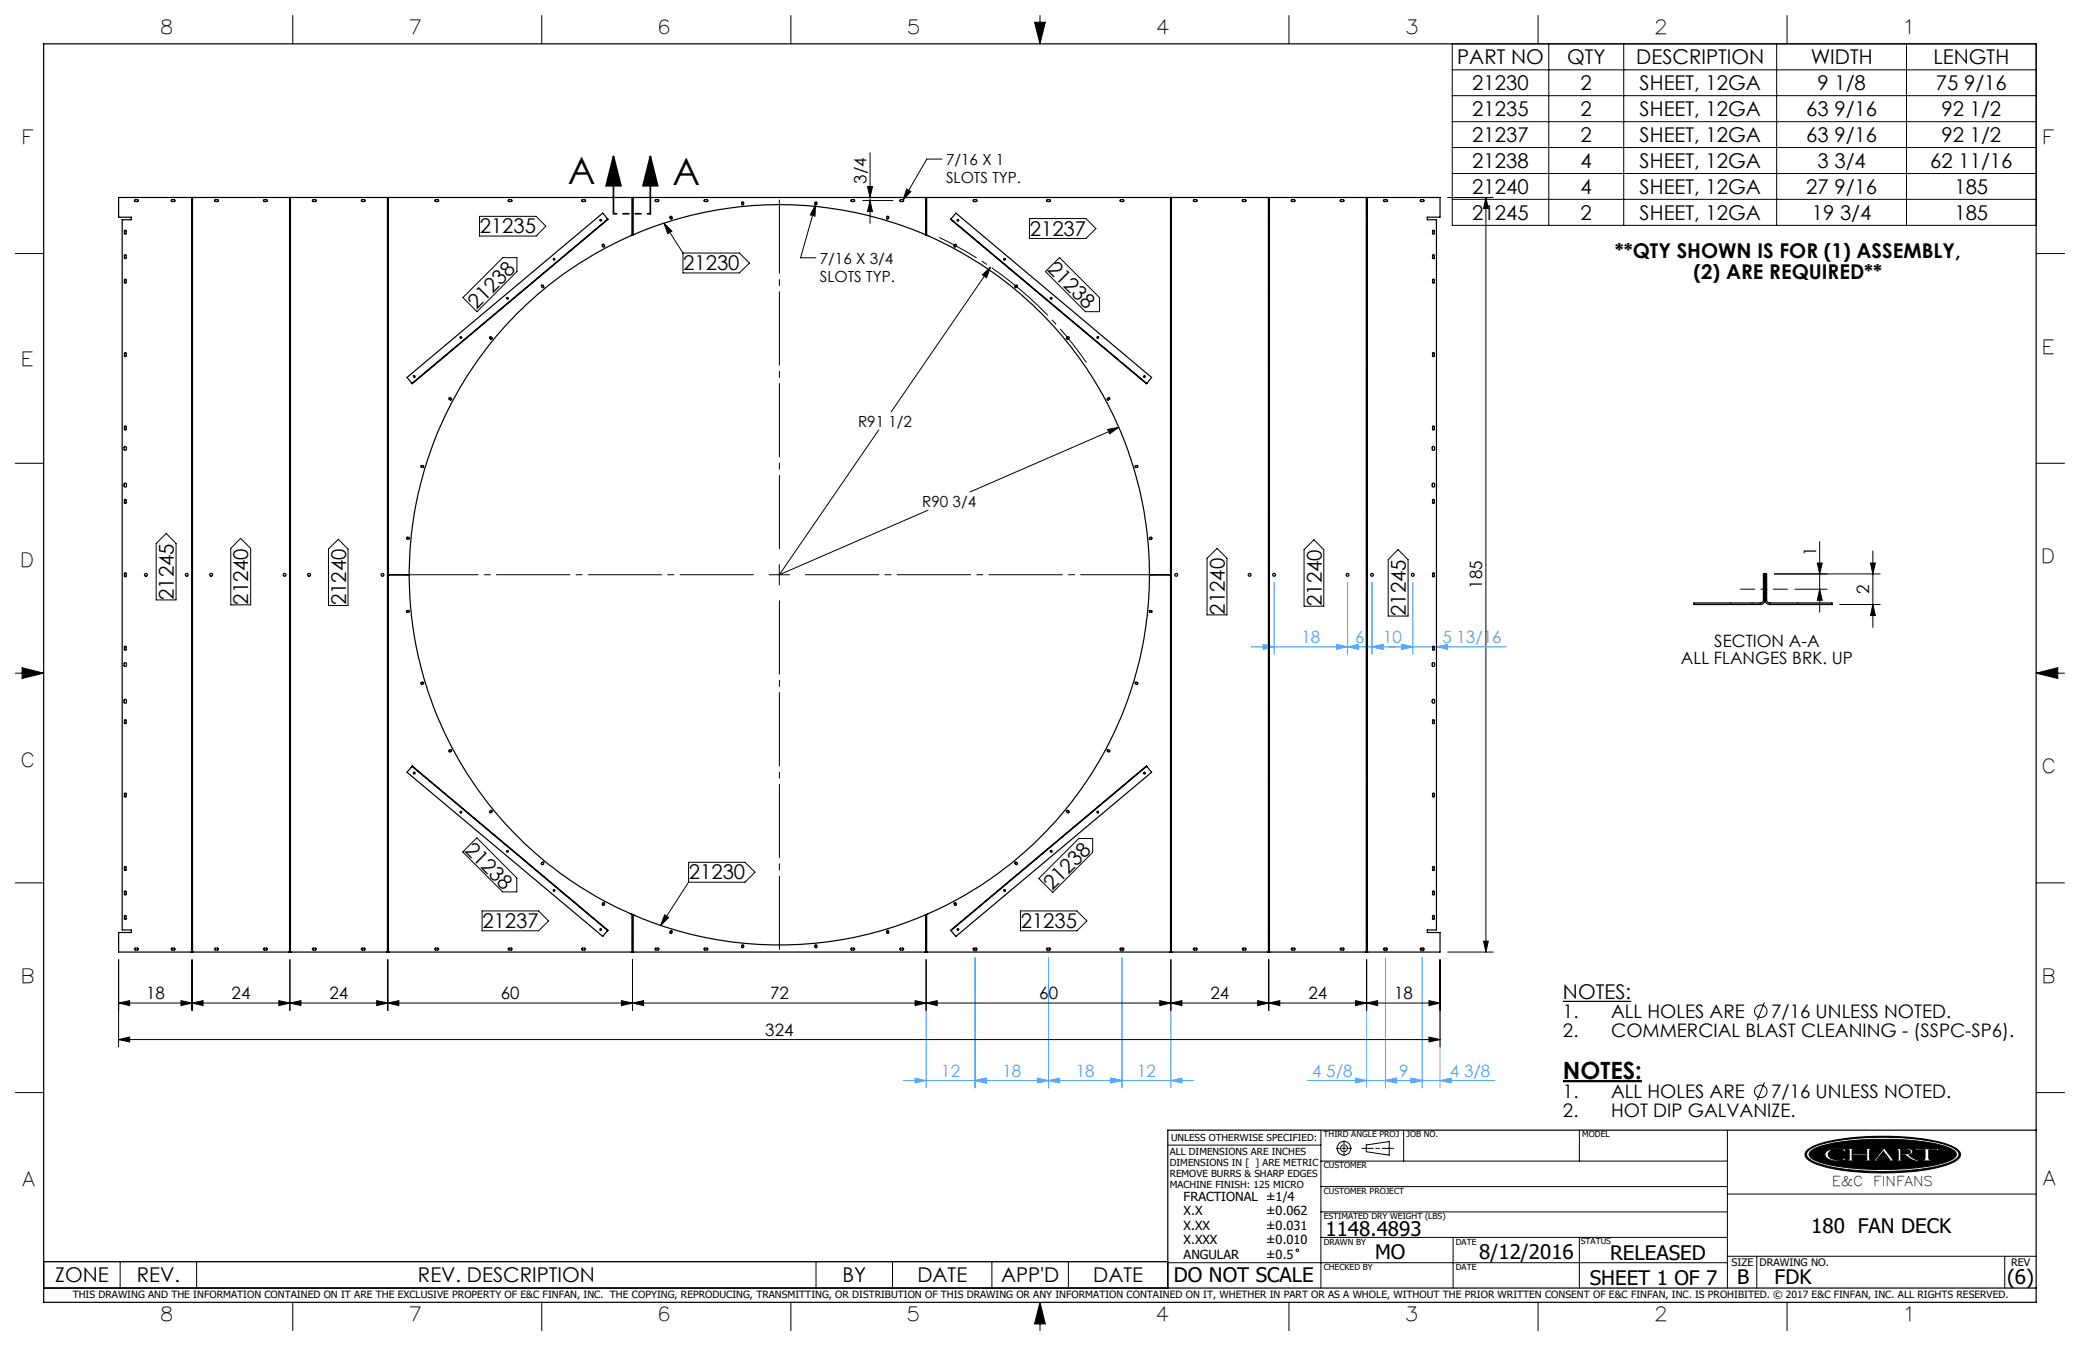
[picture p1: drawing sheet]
<svg xmlns="http://www.w3.org/2000/svg" width="432mm" height="279mm" viewBox="0 0 432 279" stroke-linecap="round" stroke-linejoin="round" font-family="sans-serif">
<g fill="none" stroke="#000" stroke-width=".21">
<path d="M60.8 3.2v5.9M112.5 3.2v5.9M164.2 3.2v5.9M214.8 4.6h2.2l-1.1 4.5zM215.9 3.2v5.9M267.6 3.2v5.9M301.5 9.1h121.2v37.7h-121.2zM301.5 14.5h121.2M301.5 19.9h121.2M319.3 3.2v5.9M321.5 9.1v37.7M337.1 9.1v37.7"/>
<path d="M368.8 9.1v37.7M371 3.2v5.9M395.8 9.1v37.7M180.1 38.7h1l-.5 2.3zM180.6 31.7v14.7M188.2 39.2l.9 .6-1.6 1.7zM195.6 33h-3.2l-4.9 8.5M301.5 25.3h121.2M301.5 30.6h121.2M301.5 36h121.2M3.2 52.6h5.9M99.6 44.9h11.7l2 2.1-2 2h-11.7z"/>
<path d="M137.8 46.3l4 6.2M137.8 46.3l1.7 1.7-.9 .5zM141.8 52.5h11.7l2.1 2.1-2.1 2.1h-11.7zM169.3 42.5l-3.1 11h3.2M169.3 42.5l-.1 2.4-1-.3zM179.1 41.6h6.2M180.6 41.6l.5 2.3h-1zM203.9 57l1.7-1.5-.8 2.1zM205.6 55.5l-20.6 30M213.7 45.4h11.7l2.1 2-2.1 2.1h-11.7zM217 56.4l3-2.9 8.2 8.3v2.9h-2.9zM300.5 41h9.5"/>
<path d="M301.5 41.4h121.2M308.5 41l.5 2.3h-1zM308.5 41v156.6M422.7 52.6h5.9M96.1 61.8l8.3-8.3h2.9v2.9l-8.3 8.3zM3.2 96.2h5.9M182.4 89.3l-20.6 30 30.9-13.4M229.9 89.1l2.4-.4-1.9 1.4zM232.3 88.7l-30.9 13.4M422.7 96.2h5.9M34.5 110.7l2 2.1v11.7h-4.1v-11.7zM50 111.8l2 2v11.8h-4.1v-11.8z"/>
<path d="M70.2 111.9l2 2.1v11.7h-4v-11.7zM159.7 119.3h4.2M161.8 117.2v4.2M250.6 115.9l2.1-2.1 2 2.1v11.7h-4.1zM270.7 114.1l2.1-2.1 2 2.1v11.7h-4.1zM290.2 114.1l2.1 2.1v11.7h-4.1v-11.7zM368.3 119.1h22M377.3 116.9h1l-.5 2.2zM377.8 112.4v14.7M388.3 116.9h1l-.5 2.2zM388.8 114.4v15.8M3.2 139.7h5.9"/>
<path d="M4.6 138.6l4.5 1.1-4.5 1.1zM372.6 122.3h6.7M377.8 122.3l.5 2.3h-1zM381.9 125.5h8.4M388.8 125.5l.5 2.3h-1zM422.7 139.7h5.9M422.7 139.7l4.5-1.1v2.2zM96.1 176.8l2.9-2.9 8.3 8.3v2.9h-2.9zM142.9 179h11.8l2 2-2 2.1h-11.8zM223.9 174.1h2.9v2.8l-8.3 8.3-2.8-2.8zM3.2 183.3h5.9M24.6 199.2v18.1"/>
<path d="M39.9 199.2v10.6M60.2 199.2v10.6M80.5 199.2v10.6M100.1 189.1h11.7l2.1 2.1-2.1 2h-11.7zM131.3 199.2v10.6M138 189.9l.8 .6-1.6 1.6zM142.9 183.1l-5.7 9M192.3 199.2v10.6M211.8 189.1h11.8l2 2.1-2 2h-11.8zM243.1 199.2v10.6M263.4 199.2v10.6M283.7 199.2v10.6"/>
<path d="M298.9 199.2v18.1M300.5 197.6h9.5M308 195.4h1l-.5 2.2zM422.7 183.3h5.9M24.6 215.8l2.3-.5v1zM24.6 215.8h274.3M24.6 208.2l2.3-.5v1zM24.6 208.2h274.3M37.6 207.7l2.3 .5-2.3 .5zM39.9 208.2l2.3-.5v1zM57.9 207.7l2.3 .5-2.3 .5zM60.2 208.2l2.3-.5v1z"/>
<path d="M78.2 207.7l2.3 .5-2.3 .5zM80.5 208.2l2.3-.5v1zM129 207.7l2.3 .5-2.3 .5zM131.3 208.2l2.3-.5v1zM190 207.7l2.3 .5-2.3 .5zM192.3 208.2l2.3-.5v1zM240.8 207.7l2.3 .5-2.3 .5zM243.1 208.2l2.3-.5v1zM261.1 207.7l2.3 .5-2.3 .5zM263.4 208.2l2.3-.5v1zM281.4 207.7l2.3 .5-2.3 .5zM283.7 208.2l2.3-.5v1z"/>
<path d="M296.7 207.7l2.2 .5-2.2 .5zM296.7 215.3l2.2 .5-2.2 .5zM366.3 208.1l-1.5 3.7M3.2 226.8h5.9M242.4 237.7h31.8M274.2 234.6v32.8M277.4 238.4h.7M278.6 238.4h.8M279 236.8v.7M279 238v.8M279 239.3v.6M279.9 238.4h.7"/>
<path d="M282.7 238.4h2.4M283.6 237.7l4.8-.7v2.8l-4.8-.7zM285.6 238.4h.8M286.9 238.4h2.4M291.4 234.6v6.4M327.9 234.6v6.4M358.6 234.6v32.8M366.3 224.7l-1.5 3.7M375.3 238.7a16.2 16.2 0 0 1 7.4-2.3 55.4 55.4 0 0 1 21.3 1.1l1.4 .6a1.73 1.73 0 0 1 1.5 2 7.1 7.1 0 0 1-4.3 2.2 56 56 0 0 1-24.6-.3 5 5 0 0 1-3.2-2l-.1-.1a1.17 1.17 0 0 1 .6-1.2zM375.4 238.9a12.8 12.8 0 0 1 6.4-2.2 59.4 59.4 0 0 1 21.7 .8 4.5 4.5 0 0 1 3.1 1.9 1.7 1.7 0 0 1-1.3 1.7 34.9 34.9 0 0 1-12.8 2l-2.2 .1a39.2 39.2 0 0 1-13.6-2l-.7-.3a1.2 1.2 0 0 1-.6-2zM375.8 239a15.4 15.4 0 0 1 7.6-2.1l3.6-.3 3.3-.1a44.5 44.5 0 0 1 14.2 1.7l.8 .4a1.03 1.03 0 0 1 .8 1 1.03 1.03 0 0 1-.8 1 25.5 25.5 0 0 1-9.5 2l-7.7 .1a33.6 33.6 0 0 1-11.3-1.9l-.8-.5a.79 .79 0 0 1-.2-1.3zM379 239.1a5 5 0 0 1 3.5-.6h.7v.2l-.2 .4-.6-.4a3.1 3.1 0 0 0-2.7 .4l-.2 .5 .2 .5a3.1 3.1 0 0 0 2.8 .5l.4-.3h.3l-.2 .5-.7 .1a3.6 3.6 0 0 1-3.3-.8l-.2-.6z"/>
<path d="M383.5 238.4h1.6v.2l-.6 .1v.8h3v-.8l-.5-.1v-.2h1.5v.2l-.3 .1-.1 .4 .1 1.5v.1l.3 .1v.2h-1.5v-.2h.4l.1-.2v-.8h-3v.8l.6 .2v.2h-1.6v-.2l.3-.1 .1-.1v-1.5v-.4l-.4-.1zM391 239l.6 .9h-1.3zM391 238.4h.3l1.7 2.3 .5 .1v.2h-1.6v-.2l.4-.1-.5-.6h-1.7l-.5 .7h.6v.2h-1.5v-.2l.5-.1zM393.6 238.4h2.3l.9 .2 .3 .4-.2 .5-.7 .2 1.2 .9 1.1 .2v.2a4.2 4.2 0 0 1-2.9-1.1l-1-.1v.9l.6 .1v.2h-1.6v-.2h.3l.2-.2v-1.8l-.5-.2zM394.6 238.6l1.8 .2 .2 .3-.2 .3-1.8 .1zM397.9 238.3l1 .2 3.7-.1-.3 .5h-.2l-.1-.2h-1.6l.1 1.9 .6 .2v.2h-2.2v-.2l.7-.2v-1.8l-1.6-.1-.2 .2h-.3zM402.1 238.9h.1M422.7 226.8h5.9M274.2 256.9h84.4M274.2 251.6h84.4M274.2 246.3h84.4M274.2 241h84.4"/>
<path d="M301.7 256.9v10.5M327.9 256.9v10.5M358.6 247.9h64.1M9.1 261.9h233.3v5.5h-233.3zM24.9 261.9v5.5M40.8 261.9v5.5M60.8 270.3v5.9M112.5 270.3v5.9M164.2 270.3v5.9M169.4 261.9v5.5M185.3 261.9v5.5M205.9 261.9v5.5"/>
<path d="M215.9 270.3v5.9M215.9 270.3l1.1 4.5h-2.2zM221.8 261.9v5.5M242.4 262.1h116.2M267.6 270.3v5.9M319.3 270.3v5.9M358.6 260.8h64.1M364.7 260.8v6.6M371 270.3v5.9M416.2 260.8v6.6"/>
<circle cx="365.5" cy="209.9" r="1.29"/>
<circle cx="279" cy="238.4" r=".71"/>
<circle cx="279" cy="238.4" r="1.41"/>
<circle cx="365.5" cy="226.6" r="1.29"/>
<circle cx="269.3" cy="259.5" r=".25"/>
</g>
<path d="M9.1 9.1h413.6v261.2h-413.6zM422.7 234.6h-180.3v32.8M9.1 267.4h413.6" fill="none" stroke="#000" stroke-width=".25"/>
<g fill="#000">
<path d="M383.5 238.4v.2h.3l.1 .2v1.8l-.1 .1-.3 .1v.2h1.6v-.2l-.6-.2v-.8h3v.9l-.5 .1v.2h1.5v-.2l-.3-.1-.1-.2v-1.6l.1-.3h.3v-.2h-1.5v.2l.5 .1v.8h-3v-.8l.6-.1v-.2zM391 238.4l-1.8 2.3-.5 .1v.2h1.5v-.2h-.6l.5-.7h1.7l.5 .6-.4 .1v.2h1.6v-.2l-.5-.1-1.7-2.3zM393.6 238.4v.2l.5 .2v1.8l-.2 .2h-.3v.2h1.6v-.2l-.6-.1v-.9l1.1 .1a3.2 3.2 0 0 0 2.8 1.1v-.2a3.4 3.4 0 0 1-2.3-1.1 .68 .68 0 0 0 .8-.2 .68 .68 0 0 0 0-.8l-.7-.3zM397.9 238.3l-.4 .6h.3l.2-.2 1.6 .1v1.8l-.2 .2h-.5v.2h2.2v-.2h-.5l-.2-.3v-1.7l1.6-.1 .1 .2h.2l.3-.5-4 .1zM375.8 239a14 14 0 0 1 6.9-2l6.1-.5h5l4.8 .4a16.3 16.3 0 0 1 7.2 2 .96 .96 0 0 1-.4 1.7 24.9 24.9 0 0 1-10.1 2l-6.5 .1-3.8-.2a21.2 21.2 0 0 1-8.8-2l-.4-.3-.2-.5zM379.1 239a1.04 1.04 0 0 0 .7 1.7 7 7 0 0 0 3.2 .1l.2-.5h-.3l-.5 .4a2.56 2.56 0 0 1-2.8-.8 1.28 1.28 0 0 1 1.4-1.3h.2a1.49 1.49 0 0 1 1.4 .2l.4 .3 .2-.6h-.6a4.7 4.7 0 0 0-3.5 .5zM375.3 238.7a19 19 0 0 1 8.8-2.5l4.1-.3h4.8a33.1 33.1 0 0 1 12.7 2.3l.2 .1a1.36 1.36 0 0 1 .9 2 9.1 9.1 0 0 1-5.1 2.2l-.4 .1a58.1 58.1 0 0 1-23.1-.6 5.6 5.6 0 0 1-3.4-1.9v-.8zM375.3 238.9a1.14 1.14 0 0 0 .6 1.9 24.5 24.5 0 0 0 9.8 2.2l4.1 .2 3.7-.1a33.7 33.7 0 0 0 11.9-2.1l.4-.2a1.19 1.19 0 0 0 .9-1.2 1.19 1.19 0 0 0-.9-1.1 21.6 21.6 0 0 0-8.8-2.1l-5.1-.3-4.7 .1a30.2 30.2 0 0 0-11.1 2.1z" fill-rule="evenodd"/>
<path d="M215.9 270.3l-1.1 4.5h2.2zM214.8 4.6h2.2l-1.1 4.5zM4.6 138.6l4.5 1.1-4.5 1.1zM422.7 139.7l4.5-1.1v2.2zM391 239l-.7 .9h1.3zM394.6 238.6v.9l1.7-.1a.38 .38 0 0 0 .3-.4 .38 .38 0 0 0-.5-.3z" fill-rule="evenodd"/>
</g>
<path d="M324.5 224.4h16.4" fill="none" stroke="#000" stroke-width=".46"/>
<path d="M324.5 207.9h14.1" fill="none" stroke="#000" stroke-width=".26"/>
<path d="M127.4 32.5l1.5 6.1h-3.1zM127.4 32.5v11.9M135 32.5l1.5 6.1h-3zM135 32.5v11.9" fill="none" stroke="#000" stroke-width=".35"/>
<path d="M225.5 75.2a77.5 77.5 0 0 0-30.5-25.9" fill="none" stroke="#000" stroke-width=".21" stroke-dasharray="15.2 1.3 1.3 1.3" stroke-dashoffset="6.4" stroke-linecap="butt"/>
<g fill="none" stroke="#53a9ff" stroke-width=".21">
<path d="M259.8 134.3h52.9M262.2 133.8l2.3 .5-2.3 .5zM264.5 120.9v14.9M277.5 133.8l2.3 .5-2.3 .5zM279.8 134.3l2.2-.5v1zM279.8 120.9v14.9M284.8 120.9v14.9M284.8 134.3l2.3-.5v1zM291 133.8l2.3 .5-2.3 .5zM293.3 120.9v14.9M298.2 134.3l2.3-.5v1zM192.3 199.2v26.6"/>
<path d="M201.9 197.2h1M202.1 196.8l.7 .8M202.4 198.8v27M202.4 196.7v1M202.8 196.8l-.7 .8M217.2 197.2h1M217.3 196.8l.7 .8M217.7 198.8v27M217.7 196.7v1M218 196.8l-.7 .8M232.4 197.2h1M232.6 196.8l.7 .8"/>
<path d="M232.9 198.8v27M232.9 196.7v1M233.3 196.8l-.7 .8M243.1 199.2v26.6M283.7 199.2v26.6M287.1 197.2h1M287.3 196.8l.7 .8M287.6 198.8v27M287.6 196.7v1M288 196.8l-.7 .8M294.7 197.2h1M294.9 196.8l.7 .8"/>
<path d="M295.2 196.7v1M295.2 198.8v27M295.6 196.8l-.7 .8M298.9 199.2v26.6M187.5 224.3h60.3M190 223.8l2.3 .5-2.3 .5zM202.4 224.3l2.3-.5v1zM215.4 223.8l2.3 .5-2.3 .5zM217.7 224.3l2.3-.5v1zM230.6 223.8l2.3 .5-2.3 .5zM243.1 224.3l2.3-.5v1zM271.4 224.3h38.9"/>
<path d="M281.4 223.8l2.3 .5-2.3 .5zM287.6 224.3l2.3-.5v1zM292.9 223.8l2.3 .5-2.3 .5zM298.9 224.3l2.3-.5v1z"/>
</g>
<path d="M361.3 122.3h9.8" fill="none" stroke="#000" stroke-width=".21" stroke-dasharray="15.2 1.3 1.3 1.3" stroke-dashoffset="12.3"/>
<path d="M157.6 119.3h-74.7M161.8 115.1v-74.7M166 119.3h74.8M161.8 123.5v74.8" fill="none" stroke="#000" stroke-width=".21" stroke-dasharray="15.2 1.3 1.3 1.3" stroke-dashoffset="-1.2"/>
<path d="M135 44.4h-7.6" fill="none" stroke="#000" stroke-width=".35" stroke-dasharray="6.3 1.3 1.3 1.3 1.3 1.3" stroke-dashoffset="5.7"/>
<g fill="#000">
<path d="M203.9 57l1.7-1.5-.8 2.1z"/>
<path d="M135 32.5l1.5 6.1h-3zM127.4 32.5l1.5 6.1h-3.1z"/>
<path d="M137.8 46.3l1.7 1.7-.9 .5zM138 189.9l.8 .6-1.6 1.6z"/>
</g>
<g fill="#53a9ff">
<path d="M292.9 223.8l2.3 .5-2.3 .5zM287.6 224.3l2.3-.5v1z"/>
<path d="M287.6 224.3l2.3-.5v1zM281.4 223.8l2.3 .5-2.3 .5zM202.4 224.3l2.3-.5v1zM190 223.8l2.3 .5-2.3 .5zM230.6 223.8l2.3 .5-2.3 .5zM217.7 224.3l2.3-.5v1zM215.4 223.8l2.3 .5-2.3 .5zM202.4 224.3l2.3-.5v1z"/>
<path d="M292.9 223.8l2.3 .5-2.3 .5zM298.9 224.3l2.3-.5v1zM230.6 223.8l2.3 .5-2.3 .5zM243.1 224.3l2.3-.5v1z"/>
</g>
<g fill="#000">
<path d="M180.6 41.6l.5 2.3h-1zM180.1 38.7h1l-.5 2.3z"/>
<path d="M229.9 89.1l.5 1 1.9-1.4zM169.3 42.5l-1.1 2.1 1 .3zM188.2 39.2l-.7 2.3 1.6-1.7z"/>
<path d="M388.3 116.9h1l-.5 2.2zM388.8 125.5l.5 2.3h-1z"/>
<path d="M308 195.4h1l-.5 2.2zM308.5 41l.5 2.3h-1zM377.8 122.3l.5 2.3h-1zM377.3 116.9h1l-.5 2.2z"/>
<path d="M57.9 207.7l2.3 .5-2.3 .5zM39.9 208.2l2.3-.5v1zM37.6 207.7l2.3 .5-2.3 .5zM24.6 208.2l2.3-.5v1z"/>
<path d="M80.5 208.2l2.3-.5v1zM129 207.7l2.3 .5-2.3 .5zM60.2 208.2l2.3-.5v1zM78.2 207.7l2.3 .5-2.3 .5zM131.3 208.2l2.3-.5v1zM190 207.7l2.3 .5-2.3 .5z"/>
<path d="M192.3 208.2l2.3-.5v1zM240.8 207.7l2.3 .5-2.3 .5zM283.7 208.2l2.3-.5v1zM296.7 207.7l2.2 .5-2.2 .5zM24.6 215.8l2.3-.5v1zM296.7 215.3l2.2 .5-2.2 .5z"/>
<path d="M261.1 207.7l2.3 .5-2.3 .5zM243.1 208.2l2.3-.5v1zM281.4 207.7l2.3 .5-2.3 .5zM263.4 208.2l2.3-.5v1z"/>
</g>
<g fill="#53a9ff">
<path d="M291 133.8l2.3 .5-2.3 .5zM284.8 134.3l2.3-.5v1z"/>
<path d="M291 133.8l2.3 .5-2.3 .5zM298.2 134.3l2.3-.5v1zM262.2 133.8l2.3 .5-2.3 .5zM279.8 134.3l2.2-.5v1z"/>
<path d="M284.8 134.3l2.3-.5v1zM277.5 133.8l2.3 .5-2.3 .5z"/>
</g>
<g fill="none" stroke="#000" stroke-width=".25">
<path d="M25.9 58h.3l-.1 .8-.3-.1zM25.9 52.9l.3 .1-.1 .7-.3-.1zM25.9 47.8l.3 .1-.1 .7-.3-.1zM28 41.5h.6l.2 .2-.7 .1-.2-.1zM35.6 41.6l.6-.1 .2 .2-.7 .1zM39.8 41h-15.2v4.1h2.7v.5h-1.9v147.4h1.9v.6h-2.7v4h15.2M39.8 41h.2M39.8 41v156.6M39.9 41v156.6M40 41h20.1M40 41v156.6M44.6 41.5h.6l.2 .2-.7 .1-.2-.1z"/>
<path d="M54.8 41.5h.6l.1 .2-.6 .1-.2-.1zM60.1 41h.2M60.1 41v156.6M60.2 41v156.6M60.3 41h20.1M60.3 41v156.6M64.8 41.6l.2-.1h.5l.2 .2-.7 .1zM75.1 41.5h.6l.1 .2-.6 .1-.2-.1zM80.4 41h.2M80.4 41v156.6M80.5 41v156.6M80.6 41h50.6"/>
<path d="M80.6 41v156.6M90.2 41.6l.2-.1h.5l.2 .2-.7 .1zM105.6 41.5h.6l.1 .2-.6 .1-.2-.1zM112.4 59.2h.3l.2 .5h-.3zM120.9 41.5h.5l.2 .2-.7 .1-.2-.1zM125.1 50.7l.3 .1 .1 .3-.1 .2h-.2zM126.2 45.5l-1.1-1.3-40.6 34.2 1 1.2M126.2 45.5l-40.7 34.1M131 48.9a77 77 0 0 0-46.1 70.4M131.2 48.8l-.2 .1M131.2 41h.2M131.2 41v7.8"/>
<path d="M131.2 48.8h.1M131.3 48.8l-.3 .1M131.3 41v7.8M131.3 48.8h.1M131.4 48.8a76.7 76.7 0 0 1 60.8 0M131.4 41h60.8M131.4 41v7.8M136.1 41.5h.6l.1 .2-.7 .1-.1-.1zM139.1 45l.1-.1 .3 .1v.4l-.1 .1-.2-.1zM146.2 41.5h.6l.2 .2-.7 .1-.2-.1zM154 42h.3v.5l-.3-.1zM169.2 42l.2-.1 .2 .2-.2 .4-.2-.1z"/>
<path d="M176.7 41.5h.6l.1 .2-.6 .1-.2-.1zM184.2 44.9l.3 .1-.2 .5-.3-.1zM186.8 41.5h.7l.1 .2-.7 .1-.1-.1zM192.2 41h.2M192.2 41v7.8M192.2 48.8h.1M192.3 48.8l.2 .1M192.3 41v7.8M192.3 48.8h.1M192.4 48.8l.1 .1M192.4 41h50.6M192.4 41v7.8"/>
<path d="M192.5 48.9a77 77 0 0 1 46.1 70.4M197.4 45.5l1-1.3 40.7 34.2-1 1.2M197.4 45.5l40.7 34.1M198.3 50.7h.2v.3l-.1 .3h-.2l-.2-.2zM202.1 41.5h.6l.1 .2-.6 .1-.2-.1zM210.9 59.2h.2l.1 .1-.3 .4-.2-.1zM217.4 41.5h.5l.2 .2-.7 .1-.2-.1zM232.6 41.5h.6l.1 .2-.6 .1-.2-.1zM243 41h.2M243 41v156.6M243.1 41v156.6M243.2 41h20.1"/>
<path d="M243.2 41v156.6M247.9 41.5h.5l.2 .2-.7 .1-.2-.1zM258 41.5h.6l.1 .2-.6 .1-.2-.1zM263.3 41h.2M263.3 41v156.6M263.4 41v156.6M263.5 41h20.1M263.5 41v156.6M268.2 41.5h.5l.2 .2-.7 .1-.2-.1zM278.3 41.5h.6l.1 .2-.6 .1-.2-.1zM283.6 41h.2M283.6 41v156.6"/>
<path d="M283.7 41v156.6M283.8 41h15.1v4.1h-2.6v.5h1.9v147.4h-1.9v.6h2.6v4h-15.1M283.8 41v156.6M287.3 41.5h.6l.1 .2-.6 .1-.2-.1zM295 41.5h.5l.2 .2-.7 .1-.2-.1zM297.4 58l.2-.1 .1 .1v.8l-.3-.1zM297.4 52.9l.3 .1v.7l-.3-.1zM297.5 47.8l.2 .1v.7l-.3-.1zM25.9 73.2l.3 .1-.1 .7-.3-.1zM101.7 70l.2-.1 .3 .4-.3 .1-.3-.2zM221.4 70.2l.3-.3 .3 .2-.4 .3-.2-.1zM297.5 73.2l.2 .1v.7l-.3-.1z"/>
<path d="M25.9 88.5h.3l-.1 .8-.3-.1zM25.9 92.7h.2l.1 .2-.1 .6-.3-.2zM87.4 96.7h.5v.3h-.4zM93.2 82.6l.5 .1v.3l-.5-.1zM229.9 82.7l.4-.2 .1 .3-.5 .2-.1-.1zM235.7 96.7l.4-.1 .1 .3-.5 .1zM297.4 92.8l.2-.2 .2 .3-.1 .6-.4-.2zM297.5 88.4l.2 .1v.8l-.3-.1zM25.9 100.3h.2l.1 .2-.1 .6-.3-.2zM25.9 103.7l.3 .1-.1 .7-.3-.1zM25.9 119h.3l-.1 .7h-.3zM80.5 119.3h.1"/>
<path d="M80.6 119.3h.2M80.8 119.3h4.1M84.4 111.6l.4-.1 .2 .4h-.5zM84.9 119.3a76.9 76.9 0 0 0 46.1 70.4M238.6 119.3h4.5M238.6 111.6l.4-.1 .2 .3-.5 .1h-.1zM238.6 119.3a76.9 76.9 0 0 1-46.1 70.4M297.4 100.4l.2-.1 .2 .2-.1 .6-.4-.2zM297.4 103.7l.3 .1v.7l-.3-.1zM297.5 118.9l.2 .1v.7h-.3zM366.4 119.1v5.4M25.9 134.2h.3l-.1 .8-.3-.1z"/>
<path d="M25.9 137.6l.2-.1 .1 .2-.1 .7-.3-.2zM84.4 126.8l.5-.1 .1 .2-.5 .2zM238.6 126.8h.5l.1 .2-.5 .1zM297.4 137.6l.2-.1 .2 .2-.1 .7-.4-.2zM297.4 134.2h.3v.8l-.3-.1zM351.6 125.2h13.8a.66 .66 0 0 0 .7-.7v-5.4h.6v5.4a.66 .66 0 0 0 .7 .7h12.9v.3h-12.9a1.02 1.02 0 0 1-1-1 .96 .96 0 0 1-1 1h-13.8zM25.9 145.2h.2l.1 .1-.1 .7-.3-.2zM25.9 149.4l.3 .1-.1 .7-.3-.1zM85.5 159.1l-1 1.2 40.6 34.1 1.1-1.2M85.5 159.1l40.7 34.1M87.4 141.7l.5-.1v.3l-.4 .1zM93.2 155.8l.5-.2 .1 .2-.5 .3-.1-.1z"/>
<path d="M229.9 155.6l.5 .2v.2l-.2 .1-.3-.2zM235.6 141.7l.2-.1 .3 .1 .1 .3h-.5zM238.1 159.1l1 1.2-40.7 34.1-1-1.2M238.1 159.1l-40.7 34.1M297.4 149.4l.3 .1v.7l-.3-.1zM297.4 145.2h.3l.1 .1-.1 .7-.4-.2zM25.9 164.7h.3l-.1 .8-.3-.1zM25.9 179.9l.3 .1-.1 .7-.3-.1zM101.7 168.4l.2-.2 .3 .1-.3 .4-.3-.1zM112.6 179l.2-.1 .1 .2-.2 .4h-.2l-.1-.2zM210.7 179l.2-.1 .3 .3-.1 .3-.2-.1zM221.4 168.3l.3-.1 .2 .3v.2h-.2z"/>
<path d="M297.4 164.7l.2-.1 .1 .1v.8l-.3-.1zM297.4 180l.2-.2 .1 .2v.7l-.3-.1zM25.9 190.1h.3l-.1 .8-.3-.1zM25.9 185h.3l-.1 .8-.3-.1zM28 196.9l.6-.1 .2 .3-.7 .1-.2-.1zM35.6 196.9l.6-.1 .2 .3-.7 .1zM39.8 197.6h.2M40 197.6h20.1M44.6 196.9l.6-.1 .2 .3-.7 .1zM54.8 196.8h.6l.1 .3-.6 .1-.2-.1zM60.1 197.6h.2M60.3 197.6h20.1"/>
<path d="M64.8 197l.2-.2h.5l.2 .3-.7 .1zM75.1 196.9l.6-.1 .1 .3-.6 .1-.2-.1zM80.4 197.6h.2M80.6 197.6h50.6M90.2 197l.2-.2h.5l.2 .3-.7 .1zM105.5 197l.1-.2h.6l.1 .3-.6 .1zM120.8 196.8h.6l.2 .3-.7 .1-.2-.1zM125.2 187.4h.2l.1 .2-.3 .4-.2-.3zM131 189.7l.2 .2M131 189.7l.3 .2M131.2 197.6h.2M131.2 189.9v7.7"/>
<path d="M131.2 189.9h.1M131.3 189.9v7.7M131.3 189.9h.1M131.4 189.9a77.1 77.1 0 0 0 60.8 0M131.4 197.6h60.8M131.4 189.9v7.7M136 196.9l.7-.1 .1 .3-.7 .1zM139.2 193.2l.2-.1 .1 .2v.3l-.3 .2-.1-.2zM146.2 196.8h.6l.2 .3-.7 .1-.2-.1zM154 196.2l.1-.1 .3 .1-.1 .5h-.3zM169.2 196.2l.1-.1 .2 .1v.5h-.3zM176.7 196.8h.6l.1 .3-.6 .1-.2-.1z"/>
<path d="M184.1 193.2h.3l.1 .3-.2 .3-.3-.4zM186.8 196.9l.7-.1 .1 .3-.7 .1zM192.2 197.6h.2M192.2 189.9v7.7M192.2 189.9h.1M192.3 189.9h.1M192.3 189.9v7.7M192.4 197.6h50.6M192.4 189.9v7.7M192.5 189.7l-.1 .2M192.5 189.7l-.2 .2M198.1 187.4h.3l.1 .5h-.3z"/>
<path d="M202 197l.1-.2h.6l.1 .3-.6 .1zM217.3 196.8h.6l.2 .3-.7 .1-.2-.1zM232.5 196.9l.7-.1 .1 .3-.6 .1zM243 197.6h.2M243.2 197.6h20.1M247.8 196.9l.6-.1 .2 .3-.7 .1-.2-.1zM258 196.8h.6l.1 .3-.6 .1-.2-.1zM263.3 197.6h.2M263.5 197.6h20.1M268 197l.2-.2h.5l.2 .3-.7 .1zM278.2 197l.1-.2h.6l.1 .3-.6 .1zM283.6 197.6h.2"/>
<path d="M287.2 197l.1-.2h.6l.1 .3-.6 .1zM294.9 196.8h.6l.2 .3-.7 .1-.2-.1zM297.4 185l.2-.1 .1 .1v.8l-.3-.1zM297.4 190.1l.2-.1 .1 .1v.8l-.3-.1z"/>
<circle cx="115" cy="53.8" r=".19"/>
<circle cx="124.7" cy="45.7" r=".18"/>
<circle cx="198.9" cy="45.7" r=".18"/>
<circle cx="208.5" cy="53.8" r=".19"/>
<circle cx="86" cy="78.2" r=".18"/>
<circle cx="95.7" cy="70.1" r=".19"/>
<circle cx="105.4" cy="61.9" r=".19"/>
<circle cx="218.2" cy="61.9" r=".19"/>
<circle cx="227.9" cy="70.1" r=".18"/>
<circle cx="237.6" cy="78.2" r=".18"/>
<circle cx="30.3" cy="119.3" r=".3"/>
<circle cx="38.8" cy="119.3" r=".3"/>
<circle cx="43.8" cy="119.3" r=".3"/>
<circle cx="59.1" cy="119.3" r=".3"/>
<circle cx="64.2" cy="119.3" r=".3"/>
<circle cx="79.4" cy="119.3" r=".3"/>
<circle cx="244.2" cy="119.3" r=".29"/>
<circle cx="259.4" cy="119.3" r=".29"/>
<circle cx="264.5" cy="119.3" r=".29"/>
<circle cx="279.7" cy="119.3" r=".29"/>
<circle cx="284.8" cy="119.3" r=".29"/>
<circle cx="293.3" cy="119.3" r=".29"/>
<circle cx="86" cy="160.5" r=".18"/>
<circle cx="95.7" cy="168.6" r=".19"/>
<circle cx="105.4" cy="176.7" r=".19"/>
<circle cx="218.2" cy="176.7" r=".19"/>
<circle cx="227.9" cy="168.6" r=".18"/>
<circle cx="237.6" cy="160.5" r=".18"/>
<circle cx="115" cy="184.8" r=".19"/>
<circle cx="124.7" cy="192.9" r=".18"/>
<circle cx="198.9" cy="192.9" r=".18"/>
<circle cx="208.5" cy="184.8" r=".19"/>
</g>
<g fill="none" stroke="#000" stroke-width=".21" stroke-dasharray="1.3 .6">
<path d="M39.8 45.8h.1M39.9 45.5h-.1M39.9 45.8h.1M40 45.5h-.1M60.1 45.8h.1M60.2 45.8h.1M60.2 45.5h-.1M60.3 45.5h-.1M80.4 45.8h.1M80.5 45.5h-.1M80.5 45.8h.1M80.6 45.5h-.1"/>
<path d="M131.1 48.9h.1M131.2 48.4h.1M131.2 43.3h.1M131.3 48.7h.3M131.3 48h-.1M131.3 42.9h-.1M131.3 43.3h.1M131.3 48.4h.1M131.4 42.9h-.1M131.4 48h-.1M131.6 48.7h.1M192 48.7h.1"/>
<path d="M192 48.7h.3M192.2 43.3h.1M192.2 48.4h.1M192.3 43.3h.1M192.3 48.4h.1M192.3 42.9h-.1M192.3 48h-.1M192.4 42.9h-.1M192.4 48h-.1M192.5 48.9h.1M243 45.8h.1M243.1 45.8h.1"/>
<path d="M243.1 45.5h-.1M243.2 45.5h-.1M263.3 45.8h.1M263.4 45.8h.1M263.4 45.5h-.1M263.5 45.5h-.1M283.6 45.8h.1M283.7 45.8h.1M283.7 45.5h-.1M283.8 45.5h-.1M39.8 61.1h.1M39.8 76.3h.1"/>
<path d="M39.9 60.7h-.1M39.9 75.9h-.1M39.9 61.1h.1M39.9 76.3h.1M40 60.7h-.1M40 75.9h-.1M60.1 76.3h.1M60.1 61.1h.1M60.2 61.1h.1M60.2 76.3h.1M60.2 75.9h-.1M60.2 60.7h-.1"/>
<path d="M60.3 60.7h-.1M60.3 75.9h-.1M80.4 61.1h.1M80.4 76.3h.1M80.5 60.7h-.1M80.5 75.9h-.1M80.5 76.3h.1M80.5 61.1h.1M80.6 75.9h-.1M80.6 60.7h-.1M243 76.3h.1M243 61.1h.1"/>
<path d="M243.1 61.1h.1M243.1 76.3h.1M243.1 75.9h-.1M243.1 60.7h-.1M243.2 60.7h-.1M243.2 75.9h-.1M263.3 76.3h.1M263.3 61.1h.1M263.4 61.1h.1M263.4 76.3h.1M263.4 75.9h-.1M263.4 60.7h-.1"/>
<path d="M263.5 60.7h-.1M263.5 75.9h-.1M283.6 76.3h.1M283.6 61.1h.1M283.7 76.3h.1M283.7 61.1h.1M283.7 75.9h-.1M283.7 60.7h-.1M283.8 75.9h-.1M283.8 60.7h-.1M39.8 91.5h.1M39.9 91.2h-.1"/>
<path d="M39.9 91.5h.1M40 91.2h-.1M60.1 91.5h.1M60.2 91.5h.1M60.2 91.2h-.1M60.3 91.2h-.1M80.4 91.5h.1M80.5 91.2h-.1M80.5 91.5h.1M80.6 91.2h-.1M243 91.5h.1M243.1 91.5h.1"/>
<path d="M243.1 91.2h-.1M243.2 91.2h-.1M263.3 91.5h.1M263.4 91.5h.1M263.4 91.2h-.1M263.5 91.2h-.1M283.6 91.5h.1M283.7 91.5h.1M283.7 91.2h-.1M283.8 91.2h-.1M39.8 106.8h.1M39.8 117.8h.1"/>
<path d="M39.9 106.4h-.1M39.9 117.4h-.1M39.9 117.8h.1M39.9 106.8h.1M40 117.4h-.1M40 106.4h-.1M60.1 117.8h.1M60.1 106.8h.1M60.2 117.8h.1M60.2 106.8h.1M60.2 117.4h-.1M60.2 106.4h-.1"/>
<path d="M60.3 117.4h-.1M60.3 106.4h-.1M80.4 117.8h.1M80.4 106.8h.1M80.5 117.4h-.1M80.5 106.4h-.1M80.5 117.8h.1M80.5 106.8h.1M80.6 117.4h-.1M80.6 106.4h-.1M243 117.8h.1M243 106.8h.1"/>
<path d="M243.1 117.8h.1M243.1 106.8h.1M243.1 117.4h-.1M243.1 106.4h-.1M243.2 117.4h-.1M243.2 106.4h-.1M263.3 117.8h.1M263.3 106.8h.1M263.4 117.8h.1M263.4 106.8h.1M263.4 117.4h-.1M263.4 106.4h-.1"/>
<path d="M263.5 117.4h-.1M263.5 106.4h-.1M283.6 117.8h.1M283.6 106.8h.1M283.7 106.8h.1M283.7 117.8h.1M283.7 117.4h-.1M283.7 106.4h-.1M283.8 106.4h-.1M283.8 117.4h-.1M39.8 132.2h.1M39.8 121.2h.1"/>
<path d="M39.9 131.8h-.1M39.9 120.8h-.1M39.9 121.2h.1M39.9 132.2h.1M40 120.8h-.1M40 131.8h-.1M60.1 121.2h.1M60.1 132.2h.1M60.2 121.2h.1M60.2 132.2h.1M60.2 120.8h-.1M60.2 131.8h-.1"/>
<path d="M60.3 120.8h-.1M60.3 131.8h-.1M80.4 121.2h.1M80.4 132.2h.1M80.5 120.8h-.1M80.5 131.8h-.1M80.5 121.2h.1M80.5 132.2h.1M80.6 120.8h-.1M80.6 131.8h-.1M243 121.2h.1M243 132.2h.1"/>
<path d="M243.1 121.2h.1M243.1 132.2h.1M243.1 120.8h-.1M243.1 131.8h-.1M243.2 120.8h-.1M243.2 131.8h-.1M263.3 121.2h.1M263.3 132.2h.1M263.4 121.2h.1M263.4 132.2h.1M263.4 120.8h-.1M263.4 131.8h-.1"/>
<path d="M263.5 120.8h-.1M263.5 131.8h-.1M283.6 121.2h.1M283.6 132.2h.1M283.7 132.2h.1M283.7 121.2h.1M283.7 120.8h-.1M283.7 131.8h-.1M283.8 131.8h-.1M283.8 120.8h-.1M366.1 123h.3M366.4 121.6h-.3"/>
<path d="M366.4 123h.4M366.8 121.6h-.4M39.8 147.4h.1M39.9 147.1h-.1M39.9 147.4h.1M40 147.1h-.1M60.1 147.4h.1M60.2 147.4h.1M60.2 147.1h-.1M60.3 147.1h-.1M80.4 147.4h.1M80.5 147.1h-.1"/>
<path d="M80.5 147.4h.1M80.6 147.1h-.1M243 147.4h.1M243.1 147.4h.1M243.1 147.1h-.1M243.2 147.1h-.1M263.3 147.4h.1M263.4 147.4h.1M263.4 147.1h-.1M263.5 147.1h-.1M283.6 147.4h.1M283.7 147.4h.1"/>
<path d="M283.7 147.1h-.1M283.8 147.1h-.1M39.8 177.9h.1M39.8 162.7h.1M39.9 177.5h-.1M39.9 162.3h-.1M39.9 162.7h.1M39.9 177.9h.1M40 162.3h-.1M40 177.5h-.1M60.1 162.7h.1M60.1 177.9h.1"/>
<path d="M60.2 177.9h.1M60.2 162.7h.1M60.2 162.3h-.1M60.2 177.5h-.1M60.3 177.5h-.1M60.3 162.3h-.1M80.4 177.9h.1M80.4 162.7h.1M80.5 177.5h-.1M80.5 162.3h-.1M80.5 177.9h.1M80.5 162.7h.1"/>
<path d="M80.6 177.5h-.1M80.6 162.3h-.1M243 177.9h.1M243 162.7h.1M243.1 177.9h.1M243.1 162.7h.1M243.1 177.5h-.1M243.1 162.3h-.1M243.2 177.5h-.1M243.2 162.3h-.1M263.3 177.9h.1M263.3 162.7h.1"/>
<path d="M263.4 177.9h.1M263.4 162.7h.1M263.4 177.5h-.1M263.4 162.3h-.1M263.5 177.5h-.1M263.5 162.3h-.1M283.6 162.7h.1M283.6 177.9h.1M283.7 162.7h.1M283.7 177.9h.1M283.7 162.3h-.1M283.7 177.5h-.1"/>
<path d="M283.8 162.3h-.1M283.8 177.5h-.1M39.8 193.1h.1M39.9 192.8h-.1M39.9 193.1h.1M40 192.8h-.1M60.1 193.1h.1M60.2 193.1h.1M60.2 192.8h-.1M60.3 192.8h-.1M80.4 193.1h.1M80.5 192.8h-.1"/>
<path d="M80.5 193.1h.1M80.6 192.8h-.1M131.1 189.7h.1M131.2 195.7h.1M131.2 190.6h.1M131.3 195.3h-.1M131.3 190.2h-.1M131.3 195.7h.1M131.3 190.6h.1M131.4 195.3h-.1M131.4 190.2h-.1M131.6 189.9h.1"/>
<path d="M131.6 189.9h-.3M192 189.9h.1M192.2 190.6h.1M192.2 195.7h.1M192.3 189.9h-.3M192.3 195.7h.1M192.3 190.6h.1M192.3 190.2h-.1M192.3 195.3h-.1M192.4 195.3h-.1M192.4 190.2h-.1M192.5 189.7h.1"/>
<path d="M243 193.1h.1M243.1 193.1h.1M243.1 192.8h-.1M243.2 192.8h-.1M263.3 193.1h.1M263.4 193.1h.1M263.4 192.8h-.1M263.5 192.8h-.1M283.6 193.1h.1M283.7 193.1h.1M283.7 192.8h-.1M283.8 192.8h-.1"/>
</g>
<path d="M359.2 125.2l.3 .3M363.6 125.2l.4 .3M366.7 122.7l-.3 .3M373.3 125.2l-.3 .3" fill="none" stroke="#000" stroke-width=".21"/>
<g font-size="7.8">
<text x="117.9" y="38.1">A</text>
<text x="139.6" y="38.3">A</text>
</g>
<text font-size="4.9" x="324.5" y="223.9">NOTES:</text>
<g font-size="4.2">
<text x="302.5" y="13.3">PART NO</text>
<text x="325.3" y="13.3">QTY</text>
<text x="339.7" y="13.3">DESCRIPTION</text>
<text x="375.9" y="13.3">WIDTH</text>
<text x="401.4" y="13.3">LENGTH</text>
<text x="305.6" y="18.7">21230</text>
<text x="328.1" y="18.7">2</text>
<text x="340.4" y="18.7">SHEET, 12GA</text>
<text x="377.3" y="18.7">9 1/8</text>
<text x="401.9" y="18.7">75 9/16</text>
<text x="305.6" y="24.1">21235</text>
<text x="305.6" y="29.5">21237</text>
<text x="328.1" y="24.1">2</text>
<text x="328.1" y="29.5">2</text>
<text x="340.4" y="24.1">SHEET, 12GA</text>
<text x="340.4" y="29.5">SHEET, 12GA</text>
<text x="374.9" y="24.1">63 9/16</text>
<text x="374.9" y="29.5">63 9/16</text>
<text x="403" y="24.1">92 1/2</text>
<text x="403" y="29.5">92 1/2</text>
<text x="305.6" y="34.8">21238</text>
<text x="328.1" y="34.8">4</text>
<text x="340.4" y="34.8">SHEET, 12GA</text>
<text x="377.3" y="34.8">3 3/4</text>
<text x="400.7" y="34.8">62 11/16</text>
<text x="305.6" y="40.2">21240</text>
<text x="328.1" y="40.2">4</text>
<text x="340.4" y="40.2">SHEET, 12GA</text>
<text x="374.9" y="40.2">27 9/16</text>
<text x="405.7" y="40.2">185</text>
<text x="305.6" y="45.6">21245</text>
<text x="328.1" y="45.6">2</text>
<text x="340.4" y="45.6">SHEET, 12GA</text>
<text x="376.1" y="45.6">19 3/4</text>
<text x="405.7" y="45.6">185</text>
<text x="99.6" y="48.4">21235</text>
<text x="213.8" y="48.9">21237</text>
<text x="335.2" y="53.6">**QTY SHOWN IS FOR (1) ASSEMBLY,</text>
<text x="141.8" y="56.1">21230</text>
<text x="217.3" y="56.1" transform="rotate(45 217.3 56.1)">21238</text>
<text x="351.5" y="57.8">(2) ARE REQUIRED**</text>
<text x="98.9" y="64.4" transform="rotate(-45 98.9 64.4)">21238</text>
<text x="36.1" y="124.5" transform="rotate(-90 36.1 124.5)">21245</text>
<text x="51.5" y="125.5" transform="rotate(-90 51.5 125.5)">21240</text>
<text x="71.9" y="125.6" transform="rotate(-90 71.9 125.6)">21240</text>
<text x="274.4" y="125.8" transform="rotate(-90 274.4 125.8)">21240</text>
<text x="254.3" y="127.6" transform="rotate(-90 254.3 127.6)">21240</text>
<text x="291.8" y="127.9" transform="rotate(-90 291.8 127.9)">21245</text>
<text x="96.3" y="176.6" transform="rotate(45 96.3 176.6)">21238</text>
<text x="143" y="182.6">21230</text>
<text x="218.4" y="185" transform="rotate(-45 218.4 185)">21238</text>
<text x="100.1" y="192.6">21237</text>
<text x="211.9" y="192.6">21235</text>
<text x="324.5" y="207.4">NOTES:</text>
<text x="275.2" y="256.5">1148.4893</text>
<text x="376" y="255.9">180 FAN DECK</text>
<text x="285.5" y="261.4">MO</text>
<text x="307.1" y="261.3">8/12/2016</text>
<text x="334.3" y="261.6">RELEASED</text>
<text x="11.5" y="266.2">ZONE</text>
<text x="28.4" y="266.2">REV.</text>
<text x="86.8" y="266.2">REV. DESCRIPTION</text>
<text x="174.9" y="266.2">BY</text>
<text x="190.4" y="266.2">DATE</text>
<text x="207.8" y="266.2">APP'D</text>
<text x="227" y="266.2">DATE</text>
<text x="243.7" y="266.1">DO NOT SCALE</text>
<text x="330" y="266.7">SHEET 1 OF 7</text>
<text x="360.6" y="266.5">B</text>
<text x="368.4" y="266.6">FDK</text>
<text x="416.7" y="266.5">(6)</text>
</g>
<g font-size="4">
<text x="33.6" y="7.1">8</text>
<text x="85.2" y="7.1">7</text>
<text x="137" y="7.1">6</text>
<text x="188.6" y="7.1">5</text>
<text x="240.3" y="7.1">4</text>
<text x="292.1" y="7.1">3</text>
<text x="343.8" y="7.1">2</text>
<text x="395.7" y="7.1">1</text>
<text x="4.9" y="29.8">F</text>
<text x="424.5" y="29.9">F</text>
<text x="4.8" y="76">E</text>
<text x="424.3" y="73.5">E</text>
<text x="4.7" y="117.7">D</text>
<text x="424.2" y="116.9">D</text>
<text x="4.7" y="159.3">C</text>
<text x="424.2" y="160.4">C</text>
<text x="4.8" y="204">B</text>
<text x="424.3" y="204">B</text>
<text x="4.8" y="246.1">A</text>
<text x="424.3" y="246">A</text>
<text x="33.6" y="274.3">8</text>
<text x="85.2" y="274.3">7</text>
<text x="137" y="274.3">6</text>
<text x="188.6" y="274.3">5</text>
<text x="240.3" y="274.3">4</text>
<text x="292.1" y="274.3">3</text>
<text x="343.8" y="274.3">2</text>
<text x="395.8" y="274.3">1</text>
</g>
<g font-size="3.9">
<text x="324.5" y="211.4">1.</text>
<text x="324.5" y="215.2">2.</text>
<text x="334.5" y="215.2">COMMERCIAL BLAST CLEANING - (SSPC-SP6).</text>
<text x="334.5" y="211.4">ALL HOLES ARE</text>
<text x="367.7" y="211.4">7/16 UNLESS NOTED.</text>
<text x="324.5" y="228">1.</text>
<text x="334.5" y="228">ALL HOLES ARE</text>
<text x="367.7" y="228">7/16 UNLESS NOTED.</text>
<text x="324.5" y="231.9">2.</text>
<text x="334.5" y="231.9">HOT DIP GALVANIZE.</text>
</g>
<g font-size="3.5">
<text x="179.9" y="38.1" transform="rotate(-90 179.9 38.1)">3/4</text>
<text x="377" y="115.3" transform="rotate(-90 377 115.3)">1</text>
<text x="307.7" y="122.2" transform="rotate(-90 307.7 122.2)">185</text>
<text x="388.1" y="123.3" transform="rotate(-90 388.1 123.3)">2</text>
<text x="349" y="137.8">ALL FLANGES BRK. UP</text>
<text x="355.9" y="134.3">SECTION A-A</text>
<text x="30.3" y="207.4">18</text>
<text x="48.1" y="207.4">24</text>
<text x="68.4" y="207.4">24</text>
<text x="104" y="207.4">60</text>
<text x="159.8" y="207.4">72</text>
<text x="215.7" y="207.4">60</text>
<text x="251.3" y="207.4">24</text>
<text x="271.6" y="207.4">24</text>
<text x="289.4" y="207.4">18</text>
<text x="158.9" y="215">324</text>
</g>
<g font-size="3.5" fill="#53a9ff">
<text x="270.2" y="133.5">18</text>
<text x="281.3" y="133.5">6</text>
<text x="287.1" y="133.5">10</text>
<text x="299.4" y="133.5">5 13/16</text>
<text x="195.4" y="223.5">12</text>
<text x="208.1" y="223.5">18</text>
<text x="223.4" y="223.5">18</text>
<text x="236.1" y="223.5">12</text>
<text x="272.4" y="223.5">4 5/8</text>
<text x="290.5" y="223.5">9</text>
<text x="301" y="223.5">4 3/8</text>
</g>
<g font-size="3.2">
<text x="196.4" y="34.2">7/16 X 1</text>
<text x="196.4" y="38">SLOTS TYP.</text>
<text x="170.2" y="54.7">7/16 X 3/4</text>
<text x="170.2" y="58.5">SLOTS TYP.</text>
<text x="178.2" y="88.6">R91 1/2</text>
<text x="191.4" y="105.2">R90 3/4</text>
</g>
<g font-size="2.8">
<text x="380.3" y="246.2">E&amp;C</text>
<text x="388.9" y="246.2">FINFANS</text>
</g>
<g font-size="2.6">
<text x="245.7" y="249.3">FRACTIONAL ±1/4</text>
<text x="245.7" y="252.3">X.X</text>
<text x="245.7" y="255.3">X.XX</text>
<text x="262.9" y="252.3">±0.062</text>
<text x="262.9" y="255.3">±0.031</text>
<text x="245.7" y="258.3">X.XXX</text>
<text x="245.7" y="261.3">ANGULAR</text>
<text x="262.9" y="258.3">±0.010</text>
<text x="262.9" y="261.3">±0.5</text>
</g>
<g font-size="2.2">
<text x="359.5" y="262.8">SIZE</text>
<text x="365.3" y="262.7">DRAWING NO.</text>
<text x="417.5" y="262.8">REV</text>
</g>
<text font-size="2.1" x="15.1" y="269.4">THIS DRAWING AND THE INFORMATION CONTAINED ON IT ARE THE EXCLUSIVE PROPERTY OF E&amp;C FINFAN, INC. THE COPYING, REPRODUCING, TRANSMITTING, OR DISTRIBUTION OF THIS DRAWING OR ANY INFORMATION CONTAINED ON IT, WHETHER IN PART OR AS A WHOLE, WITHOUT THE PRIOR WRITTEN CONSENT OF E&amp;C FINFAN, INC. IS PROHIBITED. © 2017 E&amp;C FINFAN, INC. ALL RIGHTS RESERVED.</text>
<g font-size="2">
<text x="242.9" y="239.8">ALL DIMENSIONS ARE INCHES</text>
<text x="243.1" y="236.8">UNLESS OTHERWISE SPECIFIED:</text>
<text x="242.9" y="242.1">DIMENSIONS IN [ ] ARE METRIC</text>
<text x="242.9" y="244.4">REMOVE BURRS &amp; SHARP EDGES</text>
<text x="242.9" y="246.7">MACHINE FINISH: 125 MICRO</text>
</g>
<g font-size="1.7">
<text x="274.8" y="236.1">THIRD ANGLE PROJ</text>
<text x="292" y="236.1">JOB NO.</text>
<text x="328.5" y="236.1">MODEL</text>
<text x="274.8" y="242.5">CUSTOMER</text>
<text x="274.8" y="247.8">CUSTOMER PROJECT</text>
<text x="274.8" y="253.1">ESTIMATED DRY WEIGHT (LBS)</text>
<text x="274.8" y="258.3">DRAWN BY</text>
<text x="274.8" y="263.6">CHECKED BY</text>
<text x="302.2" y="263.6">DATE</text>
<text x="302.2" y="258.3">DATE</text>
<text x="328.2" y="258.3">STATUS</text>
</g>
</svg>
